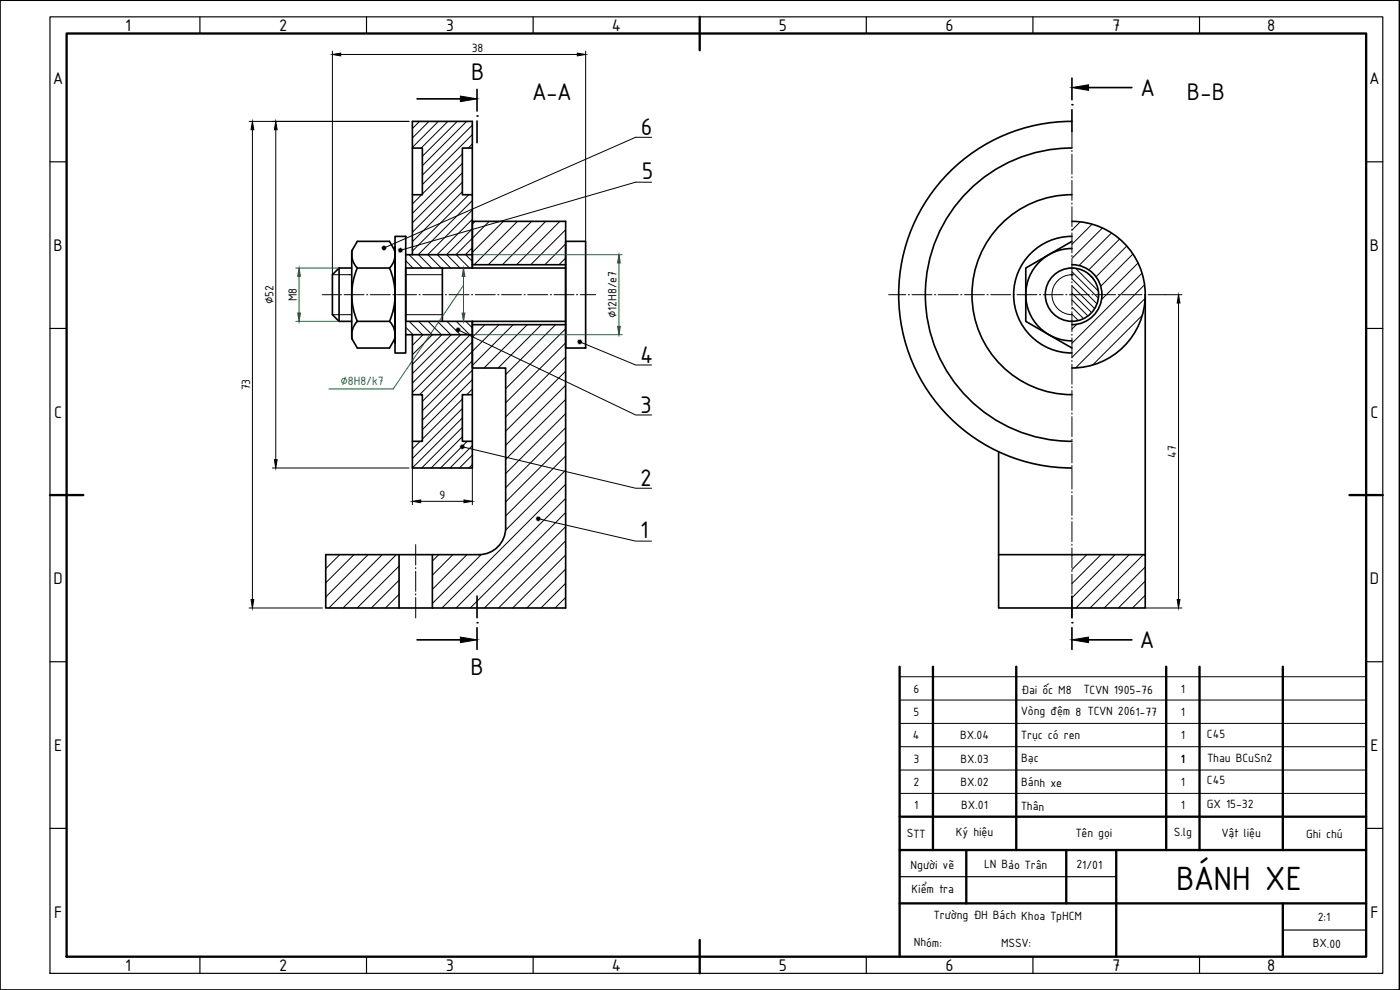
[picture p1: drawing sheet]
<svg xmlns="http://www.w3.org/2000/svg" width="420mm" height="297mm" viewBox="0 0 420 297" stroke-linecap="round" stroke-linejoin="round" font-family="sans-serif">
<!-- layer: f-DIM -->
<g fill="none" stroke="#000" stroke-width=".3">
<path d="M321.7 39.1v5.3M321.7 45.1v.4M321.7 46.3v6M321.7 53v.4M321.7 54.1v6M321.7 60.9v.4M321.7 62v6M321.7 68.8v.3M321.7 69.9v6M321.7 76.6v.4M321.7 77.8v6M324.2 66.6l-2.5 2.5"/>
<path d="M327.7 67.3l-6 6M330.8 68.4l-9.1 9.1M333.6 69.9l-9.8 9.8M336 71.7l-9.2 9.3M338.2 73.8l-9.3 9.2M340 76.2l-9.7 9.7M341.5 78.9l-10.9 11M266.7 88.4h5.1M272.6 88.4h.4M273.7 88.4h6M280.4 88.4h.4M281.6 88.4h6"/>
<path d="M288.3 88.4h.4M289.5 88.4h6M296.2 88.4h.4M297.3 88.4h6M304.1 88.4h.4M305.2 88.4h6M312 88.4h.3M313.1 88.4h6M319.8 88.4h.4M321 88.4h6M321.7 81.5l7.9 8M321.7 83.6l7.5 7.6"/>
<path d="M321.7 85.8l6.8 6.8M321.7 87.9l5.9 5.9M321.7 90l4.8 4.8M321.7 92.1l3.5 3.5M321.7 94.3l1.9 1.9M321.7 96.4h.1M321.7 84.5v.4M321.7 85.6v6M321.7 92.4v.4M321.7 93.5v6M321.7 82.4a6 6 0 0 0-6 6 6 6 0 0 0 6 6M322.8 80.5l6.8 6.8"/>
<path d="M323.2 97.3l-1.5 1.5M326.3 81.8l2 2M327.7 88.4h.4M328.8 88.4h6M335.6 88.4h.4M336.7 88.4h6M342.7 82l-21 21M342.8 94.6l-14.9 14.9M343.5 88.4h.3M343.5 85.4l-21.8 21.8M343.7 89.5l-20.9 20.9M344.6 88.4h5.1"/>
<path d="M321.7 100.3v.3M321.7 101.4v6M321.7 108.1v.4M321.7 109.3v6M321.7 116v.4M321.7 117.1v6M321.7 123.9v.4M321.7 125v6M321.7 131.8v.3M321.7 132.9v6M321.7 139.6v.4M321.7 140.8v6"/>
<path d="M321.7 147.5v.4M321.7 148.6v6M321.7 155.4v.4M321.7 156.5v6M321.7 163.3v.3M321.7 164.4v6M321.7 171.1v.4M321.7 172.3v6M321.9 166.4l-.2 .2M326.2 166.4l-4.5 4.5M330.4 166.4l-8.7 8.7M334.7 166.4l-13 13v-.4"/>
<path d="M338.9 166.4l-16 16M343.1 166.4l-16 16M343.7 170.1l-12.3 12.3M343.7 174.3l-8.1 8.1M343.7 178.6l-3.8 3.8M321.7 180.1v5.3"/>
</g>
<!-- layer: f-VIS -->
<g fill="none" stroke="#000" stroke-width=".5">
<path d="M321.7 36.4a52 52 0 0 0-52 52 52 52 0 0 0 52 52M321.7 44.4a44 44 0 0 0-44 44 44 44 0 0 0 44 44M321.7 58.4a30 30 0 0 0-30 30 30 30 0 0 0 30 30M321.7 72.4l-13.9 8v16l13.9 8M321.7 79.4a9 9 0 0 1 9 9 9 9 0 0 1-9 9M321.7 66.4a22 22 0 0 1 22 22 22 22 0 0 1-22 22M321.7 70.9a17.5 17.5 0 0 0-17.5 17.5 17.5 17.5 0 0 0 17.5 17.5M321.7 74.6a13.9 13.9 0 0 0-13.9 13.8 13.9 13.9 0 0 0 13.9 13.9M321.5 82.4h.2M343.7 88.4v78M299.7 135.5v46.9h44v-16h-44"/>
<circle cx="321.7" cy="88.4" r="8"/>
</g>
<circle cx="321.7" cy="82.4" r=".25" fill="#000"/>
<!-- layer: 07 -->
<g fill="none" stroke="#000" stroke-width=".7">
<path d="M20 10.1h390v276.9h-390zM210 5.1v10M15 148.5h10M405 148.5h10M270 200v55M280 200v55M305 200v55M350 200v55M360 200v55M385 200v55M270 245h140M290 255v16"/>
<path d="M320 255v16M335 255v32M410 255h-140v32M270 271h140M385 271v16M210 282v10"/>
</g>
<!-- layer: 035 -->
<g fill="none" stroke="#000" stroke-width=".35">
<path d="M15 5.1h400v286.9h-400zM60 5.1v5M110 5.1v5M160 5.1v5M260 5.1v5M310 5.1v5M360 5.1v5M15 48.6h5M410 48.6h5M15 98.5h5M410 98.5h5M15 198.6h5"/>
<path d="M410 198.6h5M15 248.5h5M410 248.5h5M270 263h65M385 279h25M60 287v5M110 287v5M160 287v5M260 287v5M310 287v5M360 287v5"/>
</g>
<!-- layer: TEXT -->
<path d="M270 217.1h140M270 210h140M270 203h140M270 238h140M270 231h140M270 224h140" fill="none" stroke="#000" stroke-width=".3"/>
<!-- layer: 0 -->
<path d="M0 .1h420v296.9h-420z" fill="none" stroke="#000" stroke-width=".5"/>
<!-- layer: THIN -->
<g fill="none" stroke="#000" stroke-width=".3">
<path d="M125.9 36.4l-2.1 2.2M128.7 36.4l-4.9 5M131.6 36.4l-7.8 7.8M134.4 36.4l-8 8M137.2 36.4l-10.4 10.5M140 36.4l-13.2 13.3M141.8 37.5l-15 15M126.5 58.4l-2.7 2.8M138.8 46.2l-12 12M138.8 49l-15 15M138.8 51.9l-15 15M138.8 54.7l-15 15"/>
<path d="M138.8 57.5l-15 15M140.7 58.4l-16.9 16.9M141.8 40.4l-15 15M141.8 43.2l-1.3 1.2M195.5 54.7h-4.7l-70.6 20.4M195.5 41.2h-4.7l-75.6 33.2M121.8 78.2l2.1 2.2M122.8 76.4l4 4M125.6 76.4l4 4M128.4 76.4l4 4M131.3 76.4l4 4M134.1 76.4l4 4"/>
<path d="M136.9 76.4l4 4M139.7 76.4l2.1 2M141.8 60.2l-16.3 16.2M141.8 63l-13.5 13.4M141.8 65.8l-10.6 10.6M141.8 68.7l-7.8 7.7M141.8 74.3l-2.2 2.1M142.6 66.4l-.8 .8M146.8 66.4l-10 10M151.1 66.4l-9.3 9.3M155.3 66.4l-13 13M159.5 66.4l-13 13"/>
<path d="M163.8 66.4l-13 13M168 66.4l-13 13M169.8 68.9l-10.5 10.5M169.8 73.2l-6.3 6.2M169.8 77.4l-2 2M99.8 82.4h5.8M99.8 94.4h5.8M121.8 82.4h11M121.8 94.4h11M121.8 98.2l2.2 2.2M122.8 96.4l4 4M125.6 96.4l4 4"/>
<path d="M128.5 96.4l4 4M131.3 96.4l4 4M134.1 96.4l4 4M136.9 96.4l4 4M139.8 96.4l2 2M145.5 97.4l-3.7 3.8M149.8 97.4l-23 23M154 97.4l-12.2 12.3M158.2 97.4l-13 13M162.5 97.4l-13 13M166.7 97.4l-14.9 15M169.8 98.6l-18 18"/>
<path d="M124.1 100.4l-.3 .4M127 100.4l-3.2 3.2M129.8 100.4l-6 6.1M132.6 100.4l-8.8 8.9M135.4 100.4l-11.6 11.7M138.3 100.4l-14.5 14.5M138.8 119.7l-12 12M141.1 100.4l-17.3 17.4M141.8 113.9l-15 15M141.8 102.6l-15.9 15.8M141.8 108.3l-15 14.9M141.8 111.1l-15 15"/>
<path d="M141.8 116.7l-1.7 1.7M169.8 102.9l-18 18M169.8 107.1l-18 18M169.8 111.4l-18 18M169.8 115.6l-18 18M169.8 119.9l-18 17.9M126.1 132.4l-2.3 2.3M138.8 125.4l-15 15M138.8 122.6l-15 15M138.8 128.2l-12.2 12.2M138.8 131l-9.4 9.4M140.2 132.4l-8 8"/>
<path d="M141.8 139.4l-1.1 1M141.8 133.7l-6.8 6.7M141.8 136.5l-3.9 3.9M169.8 124.1l-18 18M169.8 128.3l-18 18M169.8 132.6l-18 18M169.8 136.8l-18 18M169.8 141.1l-18.1 18M169.8 145.3l-37.2 37.1M169.8 149.5l-32.9 32.9M169.8 153.8l-28.7 28.6M169.8 158l-24.4 24.4"/>
<path d="M102 166.4l-4.2 4.2M106.2 166.4l-8.4 8.5M110.5 166.4l-12.7 12.7M114.7 166.4l-16 16M118.9 166.4l-16 16M119.8 169.8l-12.6 12.6M119.8 174.1l-8.4 8.3M119.8 178.3l-4.1 4.1M131.7 166.4l-1.9 1.9M135.9 166.4l-6.1 6.2M140.2 166.4l-10.4 10.4M144.4 166.4l-14.6 14.7"/>
<path d="M169.8 162.3l-20.2 20.1M169.8 166.5l-15.9 15.9M169.8 170.8l-11.7 11.6M169.8 175l-7.5 7.4M169.8 179.2l-3.2 3.2"/>
</g>
<!-- layer: 05 -->
<g fill="none" stroke="#000" stroke-width=".5">
<path d="M125.2 29.7h13M326.7 26.3h13M123.8 44.4h3v14h-3M141.8 44.4h-3v14h3M105.8 75a5.6 5.6 0 0 0 1.4 5.4M118.4 75a5.6 5.6 0 0 1-1.5 5.4M118.6 70.9h3.2v35h-3.2zM118.6 74v28.8M118.6 75.3l-1.7-2.9h-9.7l-1.6 2.9v26.2l1.6 2.9h9.7l1.7-2.9M121.8 76.4h20M123.8 76.4v-40h18v44v-14h28v116h-72v-16h46a8 8 0 0 0 8-8v-48h-10v-14v44h-18v-40M141.8 79.4h28"/>
<path d="M169.8 72.4h6v32h-6zM101.8 80.4v16h3.8M101.8 80.4h3.8M101.8 80.4l-2 2v12l2 2M107.2 80.4h9.7M107.2 96.4h9.7M107.2 80.4a20 20 0 0 0 0 16M107.2 96.4a5.6 5.6 0 0 0-1.4 5.4M116.9 96.4a5.6 5.6 0 0 1 1.5 5.4M116.9 80.4a20 20 0 0 1 0 16M132.8 80.4v16M141.8 97.4h28"/>
<path d="M169.8 80.4h-48v16h48M121.8 100.4h20M123.8 118.4h3v14h-3M141.8 118.4h-3v14h3M119.8 166.4v16M129.8 166.4v16M125.2 192h13M326.7 192h13"/>
</g>
<!-- layer: CENTER -->
<g fill="none" stroke="#000" stroke-width=".3">
<path d="M96.8 88.4h4.6M102.1 88.4h.4M103.3 88.4h6M110 88.4h.4M111.1 88.4h6M117.9 88.4h.4M119 88.4h6M125.8 88.4h.3M126.9 88.4h6M133.6 88.4h.4M134.8 88.4h6M141.5 88.4h.4"/>
<path d="M142.6 88.4h6M149.4 88.4h.4M150.5 88.4h6M157.3 88.4h.3M158.4 88.4h6M165.1 88.4h.4M166.3 88.4h6M173 88.4h.4M174.1 88.4h4.7M124.8 163.4v6.1M124.8 170.3v.4M124.8 171.4v6"/>
<path d="M124.8 178.2v.3M124.8 179.3v6.1"/>
</g>
<!-- layer: DIM -->
<g fill="none" stroke="#000" stroke-width=".3">
<path d="M99.8 15.4v67M102.3 16.3h71M175.8 15.4v57M74.8 36.4h48M75.8 38.9v141M82.8 38.9v99M104.8 82.4h.1M349.7 88.4h5M353.7 90.9v89M81.8 140.4h41M123.8 140.4v11M126.3 150.4h13"/>
<path d="M141.8 140.4v11M74.8 182.4h22M343.7 182.4h11"/>
</g>
<path d="M99.8 16.3l2.5-.4v.9zM173.3 15.9l2.5 .4-2.5 .5zM75.8 36.4l.4 2.5h-.9zM82.8 36.4l.4 2.5h-.9zM353.7 88.4l.4 2.5h-.8zM82.3 137.9h.9l-.4 2.5zM123.8 150.4l2.5-.4v.8zM139.3 150l2.5 .4-2.5 .4zM75.3 179.9h.9l-.4 2.5zM353.3 179.9h.8l-.4 2.5z" fill="#000" stroke="#000" stroke-width=".3"/>
<path d="M141.8 76.4h45M185.8 78.9v19M88.8 80.4h13M88.8 96.4h13M89.8 82.9v11M139.1 85.6l-21.1 31.1h-19.3M139.1 82.9v11M141.8 100.4h45" fill="none" stroke="#136734" stroke-width=".3"/>
<g fill="#136734" stroke="#136734" stroke-width=".3">
<path d="M89.8 80.4l.4 2.5h-.9z"/>
<path d="M89.3 93.9h.9l-.4 2.5z"/>
<path d="M185.3 97.9h.9l-.4 2.5z"/>
<path d="M185.8 76.4l.4 2.5h-.9z"/>
<path d="M138.7 93.9h.8l-.4 2.5z"/>
<path d="M139.1 80.4l.4 2.5h-.8z"/>
</g>
<!-- layer: 0 -->
<g fill="#000" stroke="#000" stroke-width=".3">
<path d="M137.2 98.8l.3 .2zM137.2 98.9l.3 .1zM137.2 99h.3z"/>
<path d="M137.2 99.1l.3-.1zM137.5 99l-.2 .3zM137.5 99l-.1 .3z"/>
<path d="M137.2 98.8l.3 .2zM137.2 98.8l.3 .2z"/>
<path d="M137.5 99l-.1 .3zM137.5 99l.1 .2zM137.5 99l.2 .2z"/>
<path d="M137.5 98.7v.3zM137.4 98.7l.1 .3zM137.3 98.7l.2 .3z"/>
<path d="M137.5 99l.3 .1zM137.5 99l.3 .1zM137.5 99l.3-.1z"/>
<path d="M137.5 99l.2-.2zM137.7 98.7l-.2 .3zM137.6 98.7l-.1 .3z"/>
<path d="M173.7 102.4l.3 .2zM173.7 102.5l.3 .1zM173.7 102.6h.3z"/>
<path d="M173.7 102.7l.3-.1zM174 102.6l-.1 .2zM174 102.6l-.1 .2z"/>
<path d="M173.8 102.4l.2 .2zM173.8 102.4l.2 .2z"/>
<path d="M174 102.6v.3zM174 102.6l.2 .2zM174 102.6l.2 .2z"/>
<path d="M174 102.2v.4zM173.9 102.3l.1 .3zM173.8 102.3l.2 .3z"/>
<path d="M174 102.6l.3 .1zM174 102.6l.3 .1zM174 102.6h.3z"/>
<path d="M174 102.6l.3-.1zM174.2 102.3l-.2 .3zM174.1 102.3l-.1 .3z"/>
<path d="M138.5 134l.3 .1zM138.5 134.1h.3zM138.5 134.2l.3-.1z"/>
<path d="M138.5 134.3l.3-.2zM138.8 134.1l-.1 .3zM138.8 134.1l-.1 .3z"/>
<path d="M138.6 133.8l.2 .3zM138.5 133.9l.3 .2z"/>
<path d="M138.8 134.1l.1 .2zM138.8 134.1l.1 .2zM138.8 134.1l.2 .1z"/>
<path d="M138.7 133.7l.1 .4zM138.6 133.8l.2 .3zM138.6 133.8l.2 .3z"/>
<path d="M138.8 134.1h.3zM138.8 134.1h.3zM138.8 134.1l.2-.2z"/>
<path d="M138.8 134.1l.2-.2zM138.9 133.8l-.1 .3zM138.8 133.7v.4z"/>
<path d="M161.2 155.6h.4zM161.2 155.7l.4-.1zM161.3 155.8l.3-.2z"/>
<path d="M161.3 155.8l.3-.2zM161.6 155.6l-.2 .3zM161.6 155.6v.3z"/>
<path d="M161.4 155.4l.2 .2zM161.3 155.5l.3 .1z"/>
<path d="M161.6 155.6l.1 .3zM161.6 155.6l.2 .3zM161.6 155.6l.2 .3z"/>
<path d="M161.5 155.3l.1 .3zM161.4 155.3l.2 .3zM161.4 155.4l.2 .2z"/>
<path d="M161.6 155.6l.3 .1zM161.6 155.6h.3zM161.6 155.6h.3z"/>
<path d="M161.6 155.6l.2-.2zM161.7 155.4l-.1 .2zM161.6 155.3v.3z"/>
</g>
<path d="M137.5 99l53.3 25.5h4.7M174 102.6l16.8 6.9h4.7M138.8 134.1l52 12.4h4.7M161.6 155.6l29.2 6.8h4.7" fill="none" stroke="#000" stroke-width=".3"/>
<!-- layer: THIN -->
<g fill="#000" stroke="#000" stroke-width=".3">
<path d="M114.9 74.4h.3zM114.9 74.5l.3-.1z"/>
<path d="M114.9 74.5l.3-.1zM115 74.6l.2-.2zM115.2 74.4v.3z"/>
<path d="M115 74.2l.2 .2zM115 74.2l.2 .2zM114.9 74.3l.3 .1z"/>
<path d="M115.2 74.4v.3zM115.2 74.4l.1 .3zM115.2 74.4l.2 .2z"/>
<path d="M115.3 74.1l-.1 .3zM115.2 74.1v.3zM115.1 74.1l.1 .3z"/>
<path d="M115.2 74.4l.3 .2zM115.2 74.4l.3 .2zM115.2 74.4l.3 .1z"/>
<path d="M115.2 74.4h.3zM115.2 74.4l.3-.2zM115.4 74.1l-.2 .3z"/>
<path d="M119.9 75.2l.3-.1zM119.9 75.3l.3-.2zM120.2 75.1l-.1 .3z"/>
<path d="M119.9 75l.3 .1zM119.9 75.1h.3z"/>
<path d="M120.2 75.1l-.1 .3zM120.2 75.1l.1 .3zM120.2 75.1l.2 .2z"/>
<path d="M120 74.8l.2 .3zM120 74.8l.2 .3zM119.9 74.9l.3 .2z"/>
<path d="M120.2 75.1l.2 .2zM120.2 75.1l.3 .1zM120.2 75.1h.3z"/>
<path d="M120.3 74.8l-.1 .3zM120.2 74.8v.3zM120.1 74.8l.1 .3z"/>
<path d="M120.2 75.1h.3zM120.2 75.1l.2-.2zM120.4 74.8l-.2 .3z"/>
</g>
<!-- layer: CUTTING PLANE -->
<path d="M143.2 26.8v6.5M143.2 36.3v6.5M321.7 23.4v6.5M321.7 32.9v6.5M143.2 178.8v6.5M321.7 178.8v6.5M143.2 188.3v6.5M321.7 188.3v6.5" fill="none" stroke="#000" stroke-width=".5"/>
<g fill="#000">
<circle cx="143.2" cy="34.8" r=".25"/>
<circle cx="321.7" cy="31.4" r=".25"/>
<circle cx="143.2" cy="186.8" r=".25"/>
<circle cx="321.7" cy="186.8" r=".25"/>
</g>
<!-- layer: 05 -->
<path d="M138.2 28.8l5 .9-5 .8zM321.7 26.3l5-.9v1.7zM138.2 191.2l5 .8-5 .8zM321.7 192l5-.8v1.6z" fill="#000" stroke="#000" stroke-width=".3"/>
<text font-size="10.9" x="353" y="267">BÁNH XE</text>
<g font-size="7.8">
<text x="141.4" y="23.9">B</text>
<text x="159.9" y="29.9">A-A</text>
<text x="342.5" y="28.7">A</text>
<text x="356.2" y="29.9">B-B</text>
<text x="192.3" y="40.5">6</text>
<text x="192.6" y="53.7">5</text>
<text x="192.1" y="108.9">4</text>
<text x="192.1" y="123.9">3</text>
<text x="192.1" y="145.8">2</text>
<text x="192.1" y="161.4">1</text>
<text x="342.3" y="194.6">A</text>
<text x="141.2" y="202.5">B</text>
</g>
<g font-size="5.4">
<text x="37.6" y="9.3">1</text>
<text x="83.8" y="9.3">2</text>
<text x="133.8" y="9.3">3</text>
<text x="183.6" y="9.3">4</text>
<text x="233.8" y="9.3">5</text>
<text x="283.8" y="9.3">6</text>
<text x="333.8" y="9.3">7</text>
<text x="380.3" y="9.3">8</text>
<text x="16.1" y="25.3">A</text>
<text x="411.1" y="25.3">A</text>
<text x="16.1" y="75.3">B</text>
<text x="411.1" y="75.3">B</text>
<text x="16.3" y="125.3">C</text>
<text x="411.3" y="125.3">C</text>
<text x="16.1" y="175.3">D</text>
<text x="411.1" y="175.3">D</text>
<text x="16.3" y="225.3">E</text>
<text x="411.3" y="225.3">E</text>
<text x="16.3" y="275.3">F</text>
<text x="411.3" y="275.3">F</text>
<text x="37.6" y="291.3">1</text>
<text x="83.8" y="291.3">2</text>
<text x="133.8" y="291.3">3</text>
<text x="183.6" y="291.3">4</text>
<text x="233.8" y="291.3">5</text>
<text x="283.8" y="291.3">6</text>
<text x="333.8" y="291.3">7</text>
<text x="380.3" y="291.3">8</text>
</g>
<g font-size="3.9">
<text x="141.6" y="15.6">38</text>
<text x="82.1" y="91.3" transform="rotate(-90 82.1 91.3)">∅52</text>
<text x="89.1" y="90.4" transform="rotate(-90 89.1 90.4)">M8</text>
<text x="185.1" y="95.5" transform="rotate(-90 185.1 95.5)">∅12H8/e7</text>
<text x="75.1" y="117.1" transform="rotate(-90 75.1 117.1)">73</text>
<text x="353" y="137.3" transform="rotate(-90 353 137.3)">47</text>
<text x="131.9" y="149.7">9</text>
<text x="274.1" y="207.8" transform="rotate(1 274.1 207.8)">6</text>
<text x="306.5" y="208.2" transform="rotate(1 306.5 208.2)">Đai ốc M8</text>
<text x="325.2" y="208.1" transform="rotate(1 325.2 208.1)">TCVN 1905-76</text>
<text x="354.4" y="207.8">1</text>
<text x="274.1" y="214.8">5</text>
<text x="306.5" y="214.6" transform="rotate(1 306.5 214.6)">Vòng đệm 8 TCVN 2061-77</text>
<text x="354.4" y="214.8">1</text>
<text x="274" y="221.8" transform="rotate(1 274 221.8)">4</text>
<text x="288.1" y="221.8" transform="rotate(1 288.1 221.8)">BX.04</text>
<text x="306.5" y="221.6" transform="rotate(1 306.5 221.6)">Trục có ren</text>
<text x="354.4" y="221.8" transform="rotate(1 354.4 221.8)">1</text>
<text x="362.2" y="221.3">C45</text>
<text x="274.1" y="228.8">3</text>
<text x="288.2" y="229" transform="rotate(1 288.2 229)">BX.03</text>
<text x="306.5" y="228.7" transform="rotate(1 306.5 228.7)">Bạc</text>
<text x="354.4" y="228.8">1</text>
<text x="362.4" y="228.5" transform="rotate(1 362.4 228.5)">Thau BCuSn2</text>
<text x="274.1" y="235.8" transform="rotate(1 274.1 235.8)">2</text>
<text x="288.2" y="235.8" transform="rotate(1 288.2 235.8)">BX.02</text>
<text x="306.5" y="235.9" transform="rotate(1 306.5 235.9)">Bánh xe</text>
<text x="354.4" y="235.8">1</text>
<text x="362.2" y="235.3" transform="rotate(1 362.2 235.3)">C45</text>
<text x="274.4" y="242.8">1</text>
<text x="288.5" y="242.8" transform="rotate(1 288.5 242.8)">BX.01</text>
<text x="306.5" y="243.1" transform="rotate(1 306.5 243.1)">Thân</text>
<text x="354.4" y="242.8">1</text>
<text x="362.2" y="242.3" transform="rotate(1 362.2 242.3)">GX 15-32</text>
<text x="272.2" y="251.3" transform="rotate(1 272.2 251.3)">STT</text>
<text x="286.9" y="250.9" transform="rotate(1 286.9 250.9)">Ký hiệu</text>
<text x="322.9" y="251" transform="rotate(1 322.9 251)">Tên gọi</text>
<text x="352.2" y="250.9" transform="rotate(1 352.2 250.9)">S.lg</text>
<text x="366.7" y="251.1" transform="rotate(1 366.7 251.1)">Vật liệu</text>
<text x="392" y="251.4" transform="rotate(1 392 251.4)">Ghi chú</text>
<text x="273.3" y="260.7">Ng</text>
<text x="277" y="260.7" transform="rotate(1 277 260.7)">ười vẽ</text>
<text x="295.3" y="260.5" transform="rotate(1 295.3 260.5)">LN Bảo Trân</text>
<text x="323.1" y="260.6" transform="rotate(1 323.1 260.6)">21/01</text>
<text x="273.6" y="268" transform="rotate(1 273.6 268)">Kiểm tra</text>
<text x="280.3" y="275.6" transform="rotate(1 280.3 275.6)">Tr ờng ĐH Bách Khoa TpHCM</text>
<text x="283.5" y="275.7">ư</text>
<text x="395.5" y="276.3">2:1</text>
<text x="274.2" y="284" transform="rotate(1 274.2 284)">Nhóm:</text>
<text x="300.5" y="284.2" transform="rotate(1 300.5 284.2)">MSSV:</text>
<text x="394" y="284.3">BX.00</text>
</g>
<text font-size="3.9" fill="#136734" x="102.2" y="115.4">∅8H8/k7</text>
</svg>
